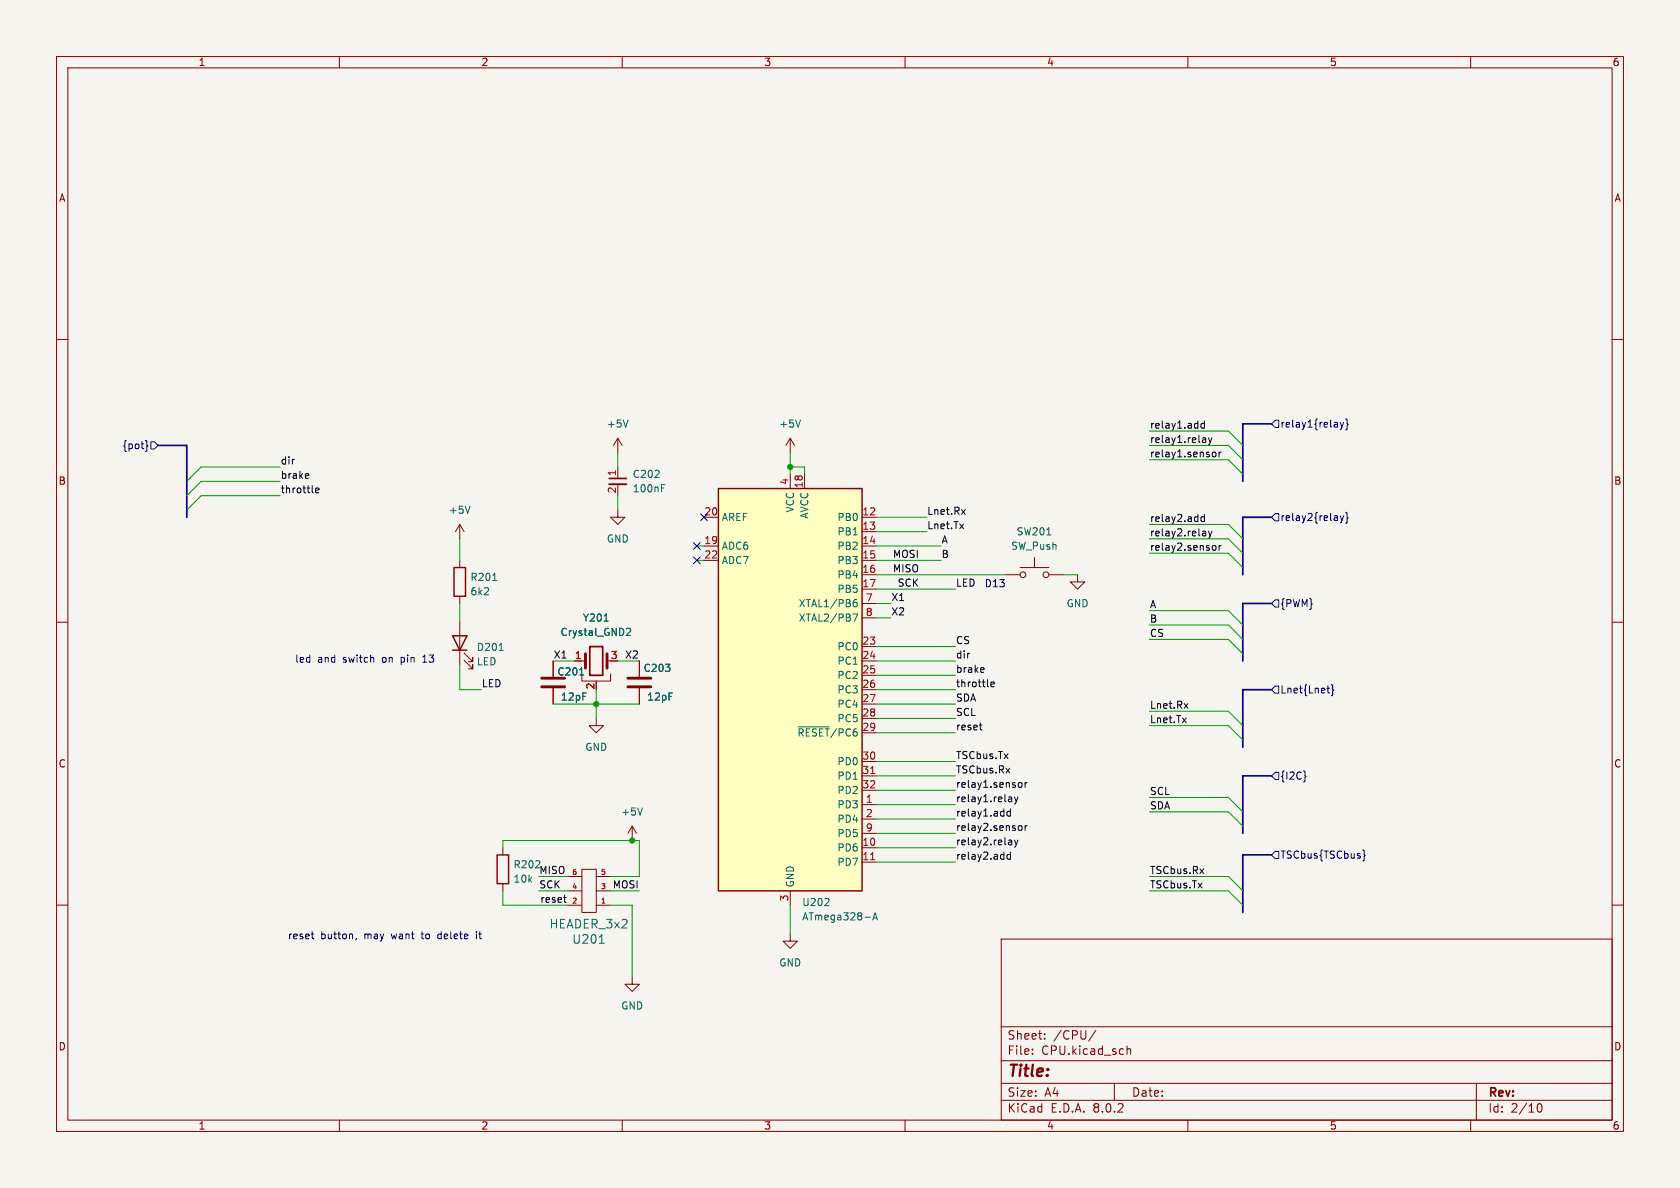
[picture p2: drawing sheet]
<svg xmlns="http://www.w3.org/2000/svg" width="297mm" height="210mm" viewBox="0 0 297 210" stroke-linecap="round" stroke-linejoin="round" font-family="sans-serif">
<path d="M0 0h297v210h-297z" fill="#f5f4ef" stroke="#f5f4ef" stroke-width=".18"/>
<g fill="none" stroke="#840000" stroke-width=".18">
<path d="M10 10h277v190h-277zM12 12h273v186h-273zM60 10v2M110 10v2M160 10v2M210 10v2M260 10v2M10 60h2M285 60h2M139.7 77.5l-.8 1.2M139.7 77.5v2.5M139.7 77.5l.8 1.2"/>
<path d="M109.2 90.2v1.2h1.3l-1.3 1.3-1.3-1.3h1.3M10 110h2M101.6 116.8h1.9M102.9 119.1v1.3h5v-1.3M107.3 116.8h.6M285 110h2M105.4 120.4v.3M10 160h2M111.8 146.1l-.8 1.2M111.8 146.1v2.5M111.8 146.1l.7 1.2M285 160h2"/>
<path d="M139.7 165.1v1.3h1.3l-1.3 1.2-1.3-1.2h1.3M177 166h108v32h-108zM60 198v2M110 198v2M160 198v2M177 194.5h108M177 191.5h108M177 187.5h108M177 181.5h108M182.5 186.3v.1M182.5 185.5v.1M184.7 183.6v.1"/>
<path d="M184.7 182.8v.1M193.7 182.1l-1.2 2M197 191.5v3M199.2 184.9v1.5M199.2 185.5l.3-.1 .3 .1 .1 .9M210 198v2M260 198v2M261 191.5v6.5M271.7 195.7l.2-.5 .2-.1a.8 .8 0 0 1 .5 .7 .8 .8 0 0 1-.5 .8l-.2-.1-.2-.5"/>
</g>
<path d="M104.3 114.3h2.3v5.1h-2.3z" fill="none" stroke="#840000" stroke-width=".3"/>
<path d="M103.5 115.6v2.5M107.3 115.6v2.5" fill="none" stroke="#840000" stroke-width=".51"/>
<path d="M141.5 74.2l-.4 1.3M106.8 109.8h.7M110.8 111.1h.4l.3 .3-.8 .9h.8M113.6 142.8l-.4 1.3" fill="none" stroke="#006464" stroke-width=".18"/>
<path d="M127 86.4h25.4v71.1h-25.4z" fill="#ffffc2"/>
<path d="M127 86.4h25.4v71.1h-25.4zM80 112.4h2.5l-1.2 2.5zM80 114.9h2.5M80.3 100.3h2v5.1h-2zM87.9 151.1h2v5.1h-2z" fill="none" stroke="#840000" stroke-width=".25"/>
<g fill="none" stroke="#840000" stroke-width=".18">
<path d="M109.2 77.5l-.7 1.2M109.2 77.5v2.5M109.2 77.5l.8 1.2M81.3 92.7l-.8 1.3M81.3 92.7v2.6M81.3 99.1v1.2M81.3 92.7l.7 1.3M109.2 82.6v2M109.2 85.6v2M124.5 91.4h2.5M124.5 96.5h2.5M124.5 99.1h2.5"/>
<path d="M139.7 83.8v2.6M142.2 83.8v2.6M152.4 91.4h2.5M152.4 94h2.5M152.4 96.5h2.5M152.4 99.1h2.5M182.9 98.6v1.7M81.3 105.4v1.3M81.3 109.9v7.6M82 116.7l1.6 1.5v-.7v.7h-.8M82 115.4l1.6 1.6v-.8v.8h-.8M97.8 116.8v2.8"/>
<path d="M101.6 116.8h1.3M113 116.8v2.8M152.4 101.6h2.5M152.4 104.1h2.5M152.4 114.3h2.5M152.4 116.8h2.5M152.4 119.4h2.5M152.4 106.7h2.5M152.4 109.2h2.5M177.8 101.6h2.5M180.3 100.3h5.1M185.4 101.6h2.6"/>
<path d="M190.5 101.6v1.3h1.3l-1.3 1.2-1.3-1.2h1.3M97.8 121.7v2.8M105.4 127v1.3h1.3l-1.3 1.2-1.3-1.2h1.3M113 121.7v2.8M152.4 121.9h2.5M152.4 124.5h2.5M152.4 127h2.5M152.4 129.5h2.5M152.4 134.6h2.5M152.4 137.2h2.5M152.4 139.7h2.5M88.9 149.9v1.2"/>
<path d="M88.9 156.2v1.3M100.3 157.5h2.6M100.3 154.9h2.6M102.9 153.7h2.5v7.6h-2.5zM105.4 157.5h2.5M105.4 154.9h2.5M139.7 157.5v2.5M152.4 142.2h2.5M152.4 149.9h2.5M152.4 152.4h2.5M152.4 144.8h2.5M152.4 147.3h2.5"/>
<path d="M100.3 160h2.6M105.4 160h2.5M111.8 172.7v1.3h1.2l-1.2 1.3-1.3-1.3h1.3"/>
<circle cx="180.8" cy="101.6" r=".51"/>
<circle cx="184.9" cy="101.6" r=".51"/>
</g>
<path d="M153.9 136.7h.7M153.9 152h.7" fill="none" stroke="#a90000" stroke-width=".18"/>
<g fill="none" stroke="#006464" stroke-width=".18">
<path d="M111 74.2l-.4 1.3M83.1 89.5l-.4 1.2M117 86.3h.4M117 85.7h.6M185.1 94.6h.7M87.1 102.6h.7M88.2 115h.8M102.5 119.3h.7M106.8 109.8h.7M110.8 111.1h.4l.3 .3-.8 .9h.8M150.8 108.5h.8l-.5 1.3M150.9 106.6l.4-.1 .2 .2-.1 .5-.3 .1-.2-.2"/>
<path d="M151.4 106l-.3 .1-.2 .2M141.1 128.5h5.5M146.5 158.9v.5M106 166.7h.8M145.8 160.1h.7M152.9 162.1h1M154.3 162.6l.4-1.2 .4 1.2M154.4 162.3h.6"/>
</g>
<path d="M95.8 119.9h4M111 119.9h4.1M95.8 121.4h4M111 121.4h4.1" fill="none" stroke="#840000" stroke-width=".51"/>
<path d="M107.7 85.6h3" fill="none" stroke="#840000" stroke-width=".33"/>
<path d="M107.7 84.6h3" fill="none" stroke="#840000" stroke-width=".3"/>
<g fill="none" stroke="#000084" stroke-width=".18">
<path d="M25.7 77.9l.3 .1v.7l.1 .1-.1 .2v.6l-.3 .2M26.7 78.1h.6l.6 .6-.6 .7h-.6zM225.4 74.3h.7v1.3h-.7l-.6-.7zM236.9 74.7l.3 .8M237.2 75.5l-.3 .4M237.5 74.7l-.3 .8M237.9 74.1l.2 .1v.6l.2 .2-.2 .2v.6l-.2 .2M122.6 98.5l1.2 1.2M122.6 95.9l1.2 1.2M123.8 98.5l-1.2 1.2M123.8 95.9l-1.2 1.2M123.9 90.8l1.2 1.2"/>
<path d="M125.1 90.8l-1.2 1.2M225.4 90.8h.7v1.3h-.7l-.6-.7zM236.9 91.2l.3 .8M237.2 92l-.3 .4M237.5 91.2l-.3 .8M237.9 90.6l.2 .1v.7l.2 .1-.2 .2v.6l-.2 .2M225.4 106h.7v1.3h-.7l-.6-.6zM225.4 121.3h.7v1.3h-.7l-.6-.7zM225.4 136.5h.7v1.3h-.7l-.6-.6zM230.7 137.1l.2 .2-.2 .1M234.6 121.7h.5M234.8 122.4l.3 .1"/>
<path d="M235.4 121l.2 .2v.6l.2 .2-.2 .2v.6l-.2 .2M225.4 150.5h.7v1.3h-.7l-.6-.7zM240.9 150.3l.3 .1v.6l.1 .2-.1 .2v.6l-.3 .2"/>
</g>
<g fill="none" stroke="#0f0f0f" stroke-width=".18">
<path d="M212.7 77.4h.3l.2 .2v.6M212.9 74.4v1.3M212.9 74.9l-.3-.1-.3 .3 .1 .5h.5M213.2 78.2h-.5M213.2 77.7h-.5M213.6 77.4l.3 .8M213.9 78.2l-.3 .5M214.2 77.4l-.3 .8M214.4 80l.3-.1 .3 .3-.1 .4-.2 .2-.3-.1M215.5 79.9v.9M215.9 79.9l-.4 .3M54.4 83.7l.2 .3-.6 .2"/>
<path d="M54.5 84.5l-.1 .1M55.8 86.7l.6-.1-.1-.3h-.3l-.2 .2 .1 .6h.4M169.7 92.6l.6 .9M170 90.1l.6 .8M170.3 92.6l-.6 .9M170.6 90.1l-.6 .8M212.7 93.9h.3l.2 .2v.6M212.9 90.9v1.3M212.9 91.4h-.3l-.3 .2 .1 .5h.5M213.2 94.7h-.5M213.2 94.2l-.5 .1M213.6 93.9l.3 .8"/>
<path d="M213.9 94.7l-.3 .5M214.2 93.9l-.3 .8M214.4 96.5l.3-.1 .3 .3-.1 .5-.2 .1-.3-.1M215.5 96.4v.9M215.9 96.4l-.4 .3M173.8 118l.2 .3-.6 .1M173.9 118.8l-.1 .1M173.1 128.2h.5M173.4 129h.2M175.2 121l.6-.1-.1-.3h-.3l-.2 .1v.6h.5M180.1 138.4l.3-.1 .3 .3-.1 .5-.2 .1-.3-.1M181.2 138.3v.9"/>
<path d="M181.6 138.3l-.4 .3M209 126.9l.7 .9M209.3 124.4l.7 .8M209.7 126.9l-.7 .9M210 124.4l-.7 .8M99.6 158.7h.5M99.9 159.4l.2 .1M178.4 140.9h.3l.2 .2v.6M178.4 148.5h.3l.2 .2v.6M178.6 143v1.3M178.6 150.6v1.3M178.6 151.1l-.3-.1-.3 .3 .1 .5h.5"/>
<path d="M178.6 143.5l-.3-.1-.3 .3 .1 .5h.5M178.9 141.7h-.5M178.9 141.2h-.5M178.9 149.3h-.5M178.9 148.8l-.5 .1M179.4 140.9l.3 .8M179.4 148.5l.3 .8M179.7 141.7l-.3 .5M179.7 149.3l-.3 .5M180 140.9l-.3 .8M180 148.5l-.3 .8M180.1 146h.3l.3 .2-.1 .5-.2 .1-.3-.1"/>
<path d="M181.2 146v.8M181.6 146l-.4 .2"/>
</g>
<path d="M74.7 117.1h.8M75 116l-.3 .2M55 165.1h.5M55.3 165.9l.2 .1M63 165.9l-.1 .2M77.5 165.2l-.1 .2 .1 .5M84.2 164.7v.1M84.2 165.1v.9" fill="none" stroke="#0000c2" stroke-width=".18"/>
<path d="M27.9 78.7h5.1v12.7M224.8 74.9h-5.1v10.2M224.8 91.4h-5.1v10.2M224.8 106.7h-5.1v10.1M224.8 121.9h-5.1v10.2M224.8 137.2h-5.1v10.1M224.8 151.1h-5.1v10.2" fill="none" stroke="#000084" stroke-width=".3"/>
<g fill="none" stroke="#009600" stroke-width=".18">
<path d="M203.2 76.2h14l2.5 2.5M203.2 78.7h14l2.5 2.6M49.5 87.6h-13.9l-2.6 2.6M49.5 82.6h-13.9l-2.6 2.5M49.5 85.1h-13.9l-2.6 2.5M81.3 95.3v3.8M109.2 80v2.6M109.2 87.6v2.6M123.2 96.5h1.3M123.2 99.1h1.3M139.7 80v3.8M139.7 82.6h2.5v1.2"/>
<path d="M154.9 96.5h11.5M154.9 99.1h11.5M154.9 94h8.9M154.9 91.4h8.9M203.2 81.3h14l2.5 2.5M203.2 92.7h14l2.5 2.6M203.2 97.8h14l2.5 2.5M203.2 95.3h14l2.5 2.5M81.3 117.5v4.4h3.8M81.3 106.7v3.2M97.8 116.8h3.8M109.2 116.8h3.8"/>
<path d="M154.9 116.8h14M154.9 101.6h22.9M154.9 109.2h2.6M154.9 106.7h2.6M154.9 114.3h14M154.9 104.1h14M154.9 119.4h14M188 101.6h2.5M203.2 113h14l2.5 2.6M203.2 110.5h14l2.5 2.5M203.2 108h14l2.5 2.5M97.8 124.5h15.2"/>
<path d="M105.4 121.9v5.1M154.9 121.9h14M154.9 139.7h14M154.9 124.5h14M154.9 129.5h14M154.9 127h14M154.9 137.2h14M154.9 134.6h14M203.2 125.7h14l2.5 2.6M203.2 128.3h14l2.5 2.5M88.9 149.9v-1.3h24.1v6.3h-5.1M88.9 157.5v2.5h11.4"/>
<path d="M95.2 154.9h5.1M95.2 157.5h5.1M107.9 157.5h5.1M154.9 142.2h14M154.9 152.4h14M154.9 149.9h14M154.9 147.3h14M154.9 144.8h14M203.2 154.9h14l2.5 2.6M203.2 157.5h14l2.5 2.5M203.2 143.5h14l2.5 2.6M203.2 141h14l2.5 2.5"/>
<path d="M107.9 160h3.9v12.7M139.7 160v5.1"/>
</g>
<g fill="#009600" stroke="#009600" stroke-width=".18">
<circle cx="105.4" cy="124.5" r=".46"/>
<circle cx="111.8" cy="148.6" r=".46"/>
<circle cx="139.7" cy="82.6" r=".46"/>
</g>
<text font-size="2.8" fill="#840000" x="178" y="190.9">Title:</text>
<g font-size="2.1" fill="#006464">
<text x="97.1" y="164.3">HEADER_3x2</text>
<text x="101.1" y="167">U201</text>
</g>
<g font-size="2.1" fill="#840000">
<text x="178" y="184">Sheet:</text>
<text x="186.2" y="184">/CPU/</text>
<text x="178" y="186.7">File:</text>
<text x="184.1" y="186.7">CPU.kicad_sch</text>
<text x="178" y="196.9">KiCad</text>
<text x="178" y="194.1">Size:</text>
<text x="184.7" y="194.1">A4</text>
<text x="185.7" y="196.9">E.D.A.</text>
<text x="193.3" y="196.9">8.0.2</text>
<text x="200" y="194.1">Date:</text>
<text x="263" y="194.3">Rev:</text>
<text x="263" y="196.9">Id:</text>
<text x="267.1" y="196.9">2/10</text>
</g>
<g font-size="1.8" fill="#840000">
<text x="35" y="11.9">1</text>
<text x="85" y="11.9">2</text>
<text x="135" y="11.9">3</text>
<text x="185" y="11.9">4</text>
<text x="235" y="11.9">5</text>
<text x="285" y="11.9">6</text>
<text x="10.3" y="35.9">A</text>
<text x="285.3" y="35.9">A</text>
<text x="10.3" y="85.9">B</text>
<text x="285.3" y="85.9">B</text>
<text x="10.3" y="135.9">C</text>
<text x="285.3" y="135.9">C</text>
<text x="10.3" y="185.9">D</text>
<text x="285.3" y="185.9">D</text>
<text x="35" y="199.9">1</text>
<text x="85" y="199.9">2</text>
<text x="135" y="199.9">3</text>
<text x="185" y="199.9">4</text>
<text x="235" y="199.9">5</text>
<text x="285" y="199.9">6</text>
</g>
<g font-size="1.8" fill="#006464">
<text x="107.2" y="75.8">+5V</text>
<text x="137.7" y="75.8">+5V</text>
<text x="111.8" y="84.7">C202</text>
<text x="111.8" y="87.2">100nF</text>
<text x="79.2" y="91">+5V</text>
<text x="127.5" y="92.3">AREF</text>
<text x="140.6" y="90.7" transform="rotate(-90 140.6 90.7)">VCC</text>
<text x="143.1" y="91.8" transform="rotate(-90 143.1 91.8)">AVCC</text>
<text x="147.9" y="92.3">PB0</text>
<text x="147.9" y="94.8">PB1</text>
<text x="179.6" y="94.8">SW201</text>
<text x="107.2" y="96.1">GND</text>
<text x="127.5" y="97.4">ADC6</text>
<text x="127.5" y="99.9">ADC7</text>
<text x="147.9" y="97.4">PB2</text>
<text x="147.9" y="99.9">PB3</text>
<text x="178.7" y="97.4">SW_Push</text>
<text x="83.1" y="102.9">R201</text>
<text x="83.1" y="105.4">6k2</text>
<text x="141.1" y="107.5">XTAL1/PB6</text>
<text x="147.9" y="102.5">PB4</text>
<text x="147.9" y="105">PB5</text>
<text x="188.5" y="107.5">GND</text>
<text x="99" y="112.6">Crystal_GND2</text>
<text x="102.9" y="110.1">Y201</text>
<text x="141.1" y="110.1">XTAL2/PB7</text>
<text x="84.2" y="115.3">D201</text>
<text x="84.2" y="117.8">LED</text>
<text x="98.4" y="119.6">C201</text>
<text x="113.7" y="119">C203</text>
<text x="147.9" y="115.2">PC0</text>
<text x="147.9" y="117.7">PC1</text>
<text x="99.1" y="124.1">12pF</text>
<text x="114.3" y="124.1">12pF</text>
<text x="147.9" y="120.2">PC2</text>
<text x="147.9" y="122.8">PC3</text>
<text x="147.9" y="125.3">PC4</text>
<text x="140.9" y="130.4">~{RESET}/PC6</text>
<text x="147.9" y="127.9">PC5</text>
<text x="103.4" y="132.9">GND</text>
<text x="147.9" y="135.5">PD0</text>
<text x="147.9" y="143.1">PD3</text>
<text x="147.9" y="138">PD1</text>
<text x="147.9" y="140.6">PD2</text>
<text x="109.7" y="144.4">+5V</text>
<text x="147.9" y="145.6">PD4</text>
<text x="147.9" y="148.2">PD5</text>
<text x="90.7" y="153.7">R202</text>
<text x="147.9" y="150.7">PD6</text>
<text x="147.9" y="153.3">PD7</text>
<text x="90.7" y="156.2">10k</text>
<text x="140.6" y="157" transform="rotate(-90 140.6 157)">GND</text>
<text x="141.7" y="160.4">U202</text>
<text x="141.7" y="162.9">ATmega328-A</text>
<text x="137.7" y="171">GND</text>
<text x="109.7" y="178.7">GND</text>
</g>
<g font-size="1.8" fill="#0f0f0f">
<text x="203.2" y="75.9">relay1.add</text>
<text x="49.5" y="82.2">dir</text>
<text x="203.2" y="78.4">relay1.relay</text>
<text x="203.2" y="80.9">relay1.sensor</text>
<text x="49.5" y="87.3">throttle</text>
<text x="49.5" y="84.7">brake</text>
<text x="163.8" y="93.6">Lnet.Tx</text>
<text x="163.8" y="91.1">Lnet.Rx</text>
<text x="203.2" y="92.4">relay2.add</text>
<text x="203.2" y="94.9">relay2.relay</text>
<text x="157.8" y="98.7">MOSI</text>
<text x="157.8" y="101.3">MISO</text>
<text x="166.4" y="96.2">A</text>
<text x="166.4" y="98.7">B</text>
<text x="203.2" y="97.4">relay2.sensor</text>
<text x="157.5" y="106.3">X1</text>
<text x="158.6" y="103.8">SCK</text>
<text x="168.9" y="103.8">LED</text>
<text x="203.2" y="107.6">A</text>
<text x="157.5" y="108.9">X2</text>
<text x="168.9" y="114">CS</text>
<text x="203.2" y="110.1">B</text>
<text x="203.2" y="112.7">CS</text>
<text x="97.8" y="116.5">X1</text>
<text x="110.4" y="116.5">X2</text>
<text x="168.9" y="119">brake</text>
<text x="168.9" y="116.5">dir</text>
<text x="85.1" y="121.6">LED</text>
<text x="168.9" y="121.6">throttle</text>
<text x="168.9" y="124.1">SDA</text>
<text x="203.2" y="125.4">Lnet.Rx</text>
<text x="168.9" y="126.7">SCL</text>
<text x="168.9" y="129.2">reset</text>
<text x="203.2" y="127.9">Lnet.Tx</text>
<text x="168.9" y="136.8">TSCbus.Rx</text>
<text x="168.9" y="134.3">TSCbus.Tx</text>
<text x="168.9" y="141.9">relay1.relay</text>
<text x="168.9" y="139.4">relay1.sensor</text>
<text x="203.2" y="143.2">SDA</text>
<text x="203.2" y="140.6">SCL</text>
<text x="168.9" y="147">relay2.sensor</text>
<text x="168.9" y="149.5">relay2.relay</text>
<text x="168.9" y="144.4">relay1.add</text>
<text x="95.2" y="154.6">MISO</text>
<text x="168.9" y="152.1">relay2.add</text>
<text x="203.2" y="154.6">TSCbus.Rx</text>
<text x="95.2" y="157.1">SCK</text>
<text x="95.4" y="159.7">reset</text>
<text x="108.2" y="157.1">MOSI</text>
<text x="203.2" y="157.1">TSCbus.Tx</text>
</g>
<g font-size="1.8" fill="#000084">
<text x="226.3" y="75.8">relay1{relay}</text>
<text x="21.6" y="79.6">{pot}</text>
<text x="226.3" y="92.3">relay2{relay}</text>
<text x="226.3" y="107.5">{PWM}</text>
<text x="226.3" y="122.8">Lnet{Lnet}</text>
<text x="226.3" y="138">{I2C}</text>
<text x="226.3" y="152">TSCbus{TSCbus}</text>
</g>
<g font-size="1.8" fill="#a90000">
<text x="109" y="87.3" transform="rotate(-90 109 87.3)">2</text>
<text x="109" y="84.3" transform="rotate(-90 109 84.3)">1</text>
<text x="139.4" y="85.8" transform="rotate(-90 139.4 85.8)">4</text>
<text x="142" y="86.4" transform="rotate(-90 142 86.4)">18</text>
<text x="124.4" y="91.2">20</text>
<text x="152.4" y="91.2">12</text>
<text x="152.4" y="93.7">13</text>
<text x="124.4" y="96.3">19</text>
<text x="124.4" y="98.8">22</text>
<text x="152.4" y="96.3">14</text>
<text x="152.4" y="98.8">15</text>
<text x="152.4" y="101.3">16</text>
<text x="152.4" y="103.9">17</text>
<text x="153" y="106.4">7</text>
<text x="153" y="109">8</text>
<text x="101.5" y="116.6">1</text>
<text x="107.9" y="116.6">3</text>
<text x="152.4" y="114">23</text>
<text x="152.4" y="116.6">24</text>
<text x="152.4" y="119.1">25</text>
<text x="105.2" y="122" transform="rotate(-90 105.2 122)">2</text>
<text x="152.4" y="121.7">26</text>
<text x="152.4" y="124.2">27</text>
<text x="152.4" y="126.7">28</text>
<text x="152.4" y="129.3">29</text>
<text x="152.4" y="134.4">30</text>
<text x="152.4" y="136.9">31</text>
<text x="152.4" y="139.4">32</text>
<text x="153" y="142">1</text>
<text x="152.4" y="149.6">10</text>
<text x="153" y="144.5">2</text>
<text x="153" y="147.1">9</text>
<text x="152.4" y="152.1">11</text>
<text x="139.4" y="159.5" transform="rotate(-90 139.4 159.5)">3</text>
</g>
<g font-size="1.8" fill="#0000c2">
<text x="174" y="103.9">D13</text>
<text x="52.1" y="117.2">led</text>
<text x="56.1" y="117.2">and</text>
<text x="60.8" y="117.2">switch</text>
<text x="67.9" y="117.2">on</text>
<text x="71.3" y="117.2">pin</text>
<text x="75.4" y="117.2">13</text>
<text x="50.8" y="166.1">reset</text>
<text x="56.7" y="166.1">button,</text>
<text x="64.5" y="166.1">may</text>
<text x="69.5" y="166.1">want</text>
<text x="75" y="166.1">to</text>
<text x="78.1" y="166.1">delete</text>
<text x="85" y="166.1">it</text>
</g>
<g font-size="1.2" fill="#a90000">
<text x="101" y="154.7">6</text>
<text x="106.1" y="154.7">5</text>
<text x="101" y="159.8">2</text>
<text x="101" y="157.2">4</text>
<text x="106.1" y="159.8">1</text>
<text x="106.1" y="157.2">3</text>
</g>
</svg>
